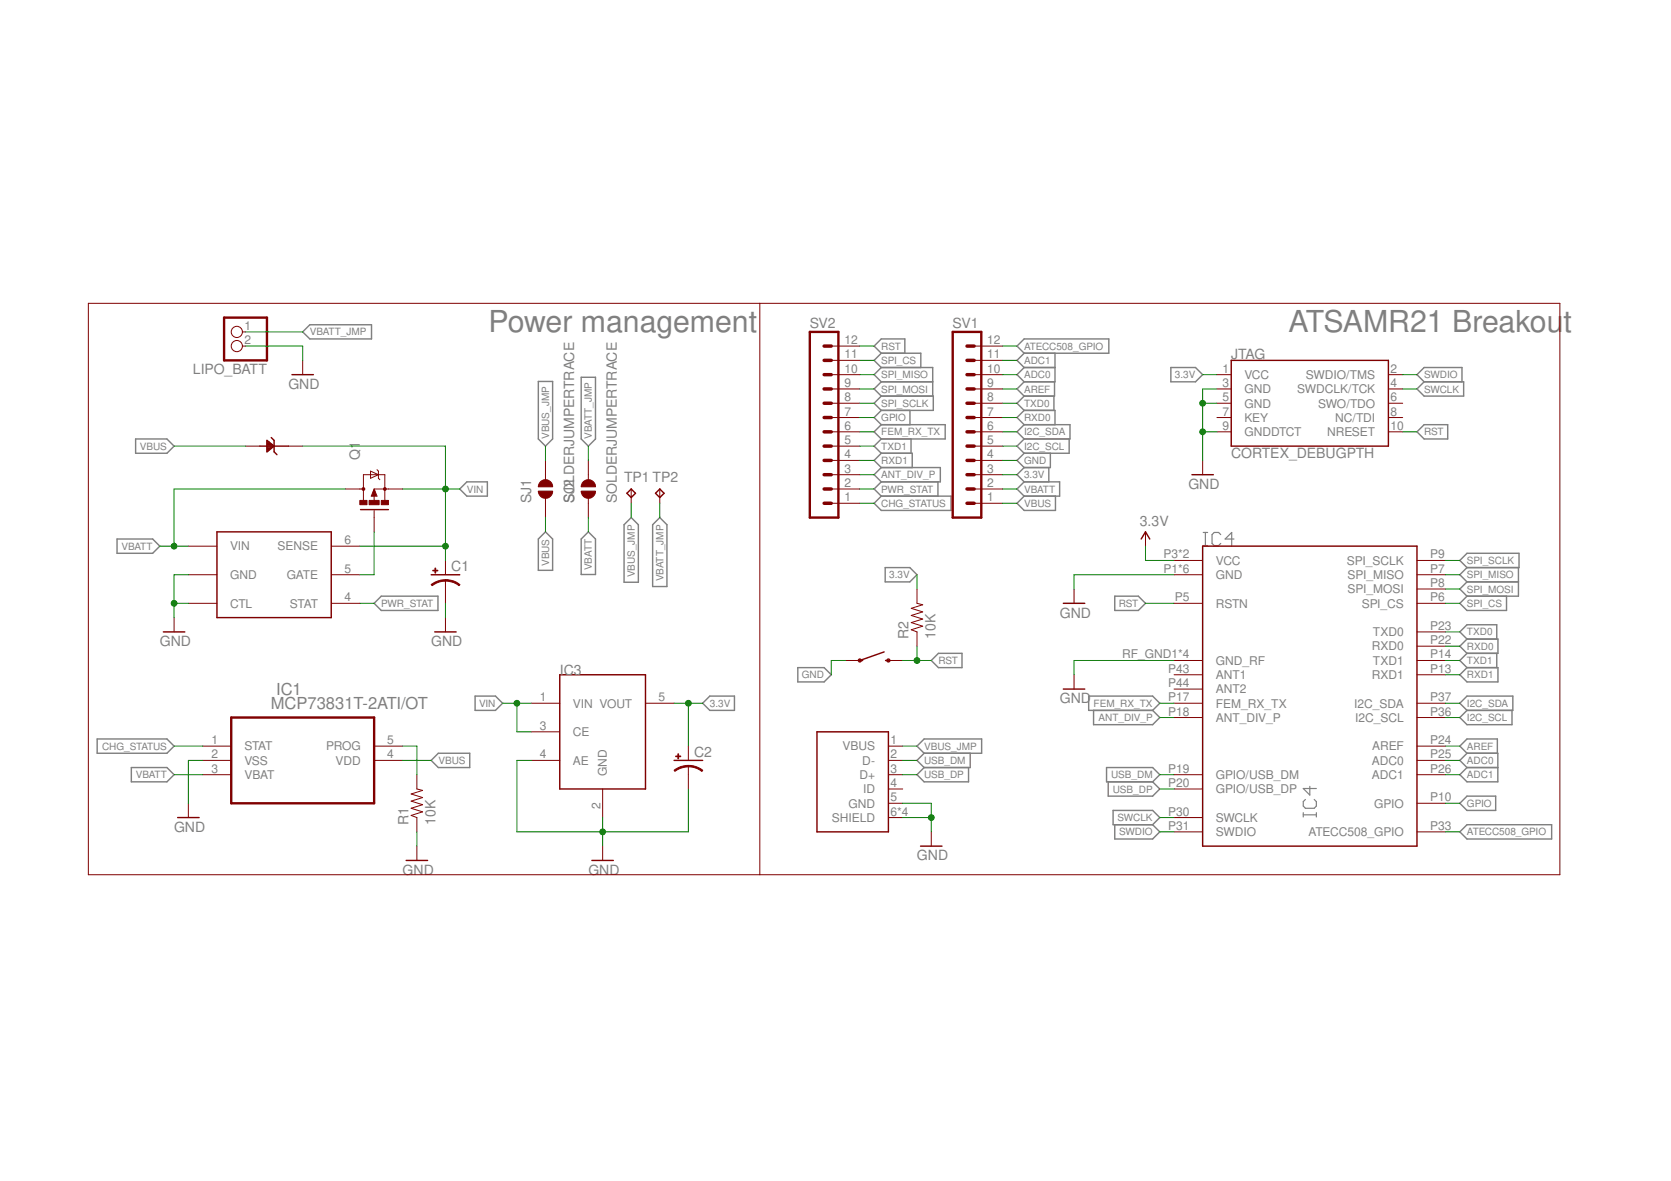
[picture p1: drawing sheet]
<svg xmlns="http://www.w3.org/2000/svg" width="297mm" height="210mm" viewBox="0 0 297 210" stroke-linecap="round" stroke-linejoin="round" font-family="sans-serif">
<path d="M213.9 97h.8M213.9 94.6h.8M214.3 94.6v2.4M217 95l-.4-.4h-.8l-.3 .4v1.6l.3 .4h.8l.4-.4M219.4 95.8h-1.6l1.1-1.2v2.4M232.8 139.8v1.5l-1.1-1.2h2.3M231.7 144.8h2.3M231.7 144.4v.8M232.1 142.1l-.4 .4v.8l.4 .4h1.5l.4-.4v-.8l-.4-.4M234 144.4v.8" fill="none" stroke="#808080" stroke-width=".21"/>
<g fill="none" stroke="#808080" stroke-width=".25">
<path d="M53.8 59l1.3-1.3h10.9v2.5h-10.9zM24.1 78h5.6l1.2 1.3-1.2 1.3h-5.6zM95.7 67.8h2.5v10.2l-1.2 1.3-1.3-1.3zM103.3 67.1h2.6v10.9l-1.3 1.3-1.3-1.3zM156.7 67.9h9.1M156.7 65.3h9.1v5.1M156.7 75.5h11.3v2.5h-11.3M156.7 62.8l-1.3-1.3 1.3-1.3h4.1v2.6M156.7 62.8h7v2.5M156.7 75.5l-1.3 1.3 1.3 1.2M156.7 70.4h9.2v2.5h-9.2M156.7 72.9l-1.3 1.3 1.3 1.3"/>
<path d="M156.7 78l-1.3 1.3 1.3 1.3M156.7 70.4l-1.3 1.3 1.3 1.2M156.7 65.3l-1.3 1.3 1.3 1.3M156.7 67.9l-1.3 1.2 1.3 1.3M156.7 62.8l-1.3 1.3 1.3 1.2M161.8 72.9v2.6M161.9 78v2.6M180.8 61.5l1.3-1.3h15v2.6h-15zM182.1 65.3h5.4M182.1 75.5h8.1v2.5h-8.1M182.1 72.9h5.4v2.6M182.1 62.8l-1.3 1.3 1.3 1.2"/>
<path d="M182.1 65.3l-1.3 1.3 1.3 1.3M182.1 67.9l-1.3 1.2 1.3 1.3M182.1 78l-1.3 1.3 1.3 1.3M182.1 75.5l-1.3 1.3 1.3 1.2M182.1 72.9l-1.3 1.3 1.3 1.3M182.1 70.4l-1.3 1.3 1.3 1.2M187.3 70.4v2.5M187.5 67.9v2.5h-5.4M187.5 62.8v5.1h-5.4M190.1 78v2.6h-8M208.1 65.3h4.4l1.3 1.3-1.3 1.3h-4.4zM251.9 76.8l1.3-1.3h4.1v2.5h-4.1z"/>
<path d="M253.2 67.9h7v2.5h-7l-1.3-1.3zM253.2 67.9l-1.3-1.3 1.3-1.3h6.7v2.6M20.8 95.8h6.3l1.3 1.3-1.3 1.2h-6.3zM83 85.6h3.6v2.6h-3.6l-1.3-1.3zM97 94.5l1.2 1.3v5.6h-2.5v-5.6zM104.6 94.5l1.3 1.3v6.3h-2.6v-6.3zM112.2 92l1.3 1.3v10.2h-2.6v-10.2zM117.3 92l1.3 1.3v10.9h-2.6v-10.9zM156.7 80.6h5.5v2.5M156.7 83.1h10.5v2.5h-10.5M156.7 83.1l-1.3 1.3 1.3 1.2M156.7 88.2h12.4v2.5h-12.4l-1.3-1.2z"/>
<path d="M156.7 80.6l-1.3 1.2 1.3 1.3M156.7 85.6l-1.3 1.3 1.3 1.3M166.7 85.6v2.6M182.1 80.6l-1.3 1.2 1.3 1.3M182.1 83.1l-1.3 1.3 1.3 1.2M182.1 85.6h6.3v2.6h-6.3M182.1 88.2l-1.3 1.3 1.3 1.2h5.5v-2.5M182.1 85.6l-1.3 1.3 1.3 1.3M186.4 83.1v2.5M186.7 80.6v2.5h-4.6M259.5 99.6l1.3-1.3h9.2v2.6h-9.2zM66.5 107.2l1.3-1.2h10.1v2.5h-10.1z"/>
<path d="M141.8 118.7h4.7l1.3 1.2-1.3 1.3h-4.7zM157.4 100.9h4.3l1.3 1.3-1.3 1.2h-4.3zM165.5 117.4l1.3-1.3h4.2v2.6h-4.2zM198.2 106h4.2l1.2 1.2-1.2 1.3h-4.2zM259.5 119.9l1.3-1.2h5.5v2.5h-5.5zM260.8 103.4h9.1M260.8 106l-1.3 1.2 1.3 1.3h7v-2.5M260.8 113.6h5.5v2.5h-5.5M260.8 116.1l-1.3 1.3 1.3 1.3M260.8 113.6l-1.3-1.3 1.3-1.3h5.3v2.6M260.8 113.6l-1.3 1.3 1.3 1.2M260.8 100.9l-1.3 1.3 1.3 1.2"/>
<path d="M260.8 103.4l-1.3 1.3 1.3 1.3M266.1 116.1v2.6M269.9 100.9v5.1h-9.1M17.3 131.3h12.4l1.2 1.3-1.2 1.3h-12.4zM23.3 136.4h6.4l1.2 1.3-1.2 1.3h-6.4zM76.6 135.1l1.3-1.2h5.6v2.5h-5.6zM84.5 123.7h3.6l1.2 1.3-1.2 1.3h-3.6zM124.9 125l1.3-1.3h4.4v2.6h-4.4zM163 132.6l1.3-1.3h10.2v2.6h-10.2zM164.3 133.9l-1.3 1.2 1.3 1.3M164.3 136.4l-1.3 1.3 1.3 1.3h7.9v-2.6M172.5 133.9v2.5h-8.2"/>
<path d="M193.5 123.7h11.4l1.3 1.3-1.3 1.3h-11.4zM194.4 126.3v2.5h10.5l1.3-1.3-1.3-1.2M196.7 136.4h8.2l1.3 1.3-1.3 1.3h-8.2zM197 139v2.5h7.9l1.3-1.3-1.3-1.2M259.5 125l1.3-1.3h8.1v2.6h-8.1zM260.8 126.3l-1.3 1.2 1.3 1.3h8v-2.5M260.8 133.9h5.5v5.1h-5.5l-1.3-1.3 1.3-1.3M260.8 136.4h5.5M260.8 133.9l-1.3 1.2 1.3 1.3M260.8 133.9l-1.3-1.3 1.3-1.3h5.4v2.6M197.9 144h7l1.3 1.3-1.3 1.3h-7zM198.2 146.6v2.5h6.7l1.3-1.3-1.3-1.2"/>
<path d="M259.5 142.8l1.3-1.3h5.1v2.5h-5.1zM260.8 146.6h15v2.5h-15l-1.3-1.3z"/>
</g>
<g fill="none" stroke="#800000" stroke-width=".18">
<path d="M15.7 53.9h261.6v101.6h-261.6zM43.1 59h.5M135.1 53.9v101.6M43.1 61.5h.5M43.6 79.3h2.6M51.3 79.3h2.5M53.8 64.1v2.5M147.8 79.3h5M147.8 76.8h5M147.8 74.2h5M147.8 71.7h5M147.8 69.1h5"/>
<path d="M147.8 66.6h5M147.8 64.1h5M147.8 61.5h5M173.2 79.3h5M173.2 76.8h5M173.2 74.2h5M173.2 71.7h5M173.2 69.1h5M173.2 66.6h5M173.2 64.1h5M173.2 61.5h5M216.3 76.8h2.6"/>
<path d="M216.3 74.2h2.6M216.3 71.7h2.6M216.3 69.1h2.6M216.3 66.6h2.6M246.8 76.8h2.5M246.8 74.2h2.5M246.8 71.7h2.5M246.8 69.1h2.5M246.8 66.6h2.5M33.5 97.1h5.1M58.9 97.1h5.1M61.4 86.9h3.2"/>
<path d="M64.6 88.9v-4.5h3.8v4.5M65.9 83.7l1.4 .7-1.4 .6zM66.5 86.9h5.1M66.5 86.9l.5 1.3h-1zM66.5 88.1v.8M66.5 90.7v3.8M67 83.5l.3 .2v1.3l.2 .3M79.2 99.6v2.6M97 81.8v3.5M97 88.6v3.4M104.6 81.8v3.5M104.6 88.6v3.4"/>
<path d="M112.2 86.9v2.6M117.3 86.9v2.6M147.8 89.5h5M147.8 86.9h5M147.8 84.4h5M147.8 81.8h5M173.2 89.5h5M173.2 86.9h5M173.2 84.4h5M173.2 81.8h5M203.6 94.5v2.6M208.7 99.6h5.1"/>
<path d="M213.8 81.8v2.6M251.9 99.6h5.1M30.9 109.8v2.5M33.5 107.2h5.1M33.5 102.2h5.1M58.9 107.2h5.1M58.9 102.2h5.1M79.2 103.2v4M79.2 109.8v2.5M150.3 117.4h2.5M157.9 117.4h2.6M163 104.7v2.5l1 .3-2 .6 2 .7-2 .6 2 .6-2 .7 2 .6-2 .6 1 .4v2.6"/>
<path d="M190.9 104.7v2.5M190.9 119.9v2.6M208.7 107.2h5.1M208.7 102.2h5.1M208.7 119.9h5.1M208.7 117.4h5.1M251.9 107.2h5.1M251.9 104.7h5.1M251.9 102.2h5.1M251.9 119.9h5.1M251.9 117.4h5.1M251.9 114.9h5.1"/>
<path d="M251.9 112.3h5.1M36 137.7h5.1M36 132.6h5.1M36 135.1h5.1M66.5 132.6h5.1M66.5 135.1h5.1M74.1 137.7v2.5l1 .3-2 .6 2 .7-2 .6 2 .6-2 .7 2 .6-2 .6 1 .4v2.5M94.4 125h5.1M94.4 135.1h5.1M94.4 130.1h5.1M114.7 125h5.1M122.4 132.6v2.5"/>
<path d="M122.4 136.2v4M157.9 137.7h2.6M157.9 132.6h2.6M157.9 135.1h2.6M208.7 125h5.1M208.7 127.5h5.1M208.7 137.7h5.1M208.7 122.5h5.1M251.9 125h5.1M251.9 127.5h5.1M251.9 137.7h5.1M251.9 132.6h5.1"/>
<path d="M251.9 135.1h5.1M33.5 142.8v2.5M74.1 150.4v2.5M107.1 140.2v5.1M107.1 150.4v2.5M157.9 142.8h2.6M157.9 140.2h2.6M157.9 145.3h2.6M165.5 147.8v2.6M208.7 140.2h5.1M208.7 145.3h5.1M208.7 147.8h5.1"/>
<path d="M251.9 142.8h5.1M251.9 147.8h5.1"/>
<circle cx="42.1" cy="59" r=".99"/>
<circle cx="42.1" cy="61.5" r=".99"/>
</g>
<g fill="none" stroke="#800000" stroke-width=".25">
<path d="M46.2 79.3h5.1M47.5 78.3l1.2 1-1.2 1zM47.5 79.9h.4M47.5 79.7h.7M47.5 79.5h1M47.5 79h.9M47.5 78.8h.6M47.5 78.6h.4M47.5 78.4h.1M48.2 77.8l.5 .5v2l.5 .5M51.9 66.6h3.8M218.9 64.1h27.9v15.2h-27.9z"/>
<path d="M38.6 94.5h20.3v15.3h-20.3zM47.5 80.2h.1M64.1 90.6h4.9M111.4 87.7l.8-.8 .8 .8-.8 .7zM116.5 87.7l.8-.8 .7 .8-.7 .7zM202.9 95.8l.7-1.3 .8 1.3M211.9 84.4h3.8M213.8 97.1h38.1v53.3h-38.1zM29 112.3h3.9M76.6 102.2h5.1M77.3 112.3h3.8M99.5 119.9h15.2v20.3h-15.2z"/>
<path d="M157.2 115.9l-4.4 1.5h.6M157.4 117.4h.5M189 107.2h3.8M119.8 135.1h5.1M145.2 130.1h12.7v17.7h-12.7zM189 122.5h3.8M31.6 145.3h3.8M72.2 152.9h3.8M105.2 152.9h3.8M163.6 150.4h3.8"/>
<circle cx="152.8" cy="117.4" r=".25"/>
<circle cx="157.9" cy="117.4" r=".25"/>
</g>
<g fill="none" stroke="#800000" stroke-width=".42">
<path d="M39.8 56.5h7.7v7.6h-7.7zM144 59h5v33h-5zM169.4 59h5v33h-5zM41.1 127.5h25.4v15.3h-25.4z"/>
<circle cx="64.6" cy="86.9" r=".13"/>
<circle cx="68.4" cy="86.9" r=".13"/>
</g>
<g fill="none" stroke="#800000" stroke-width=".61">
<path d="M146.5 79.3h1.3M146.5 71.7h1.3M146.5 74.2h1.3M146.5 76.8h1.3M146.5 66.6h1.3M146.5 69.1h1.3M146.5 61.5h1.3M146.5 64.1h1.3M171.9 79.3h1.3M171.9 71.7h1.3M171.9 74.2h1.3M171.9 76.8h1.3"/>
<path d="M171.9 66.6h1.3M171.9 69.1h1.3M171.9 61.5h1.3M171.9 64.1h1.3M146.5 84.4h1.3M146.5 86.9h1.3M146.5 89.5h1.3M146.5 81.8h1.3M171.9 84.4h1.3M171.9 86.9h1.3M171.9 89.5h1.3M171.9 81.8h1.3"/>
</g>
<path d="M66.5 87.8v.3h-.2l.2-.9 .3 .9" fill="none" stroke="#800000" stroke-width=".32"/>
<g fill="#800000" stroke="#800000" stroke-width=".18">
<path d="M67.8 88.9h1.2v.8h-1.2z"/>
<path d="M64 88.9h1.2v.8h-1.2z"/>
<path d="M65.6 88.9h1.8v.8h-1.8z"/>
<path d="M76.9 101.3h.9v.2h-.9z"/>
<path d="M77.3 101h.1v.9h-.1z"/>
<path d="M120.1 134.4h.9v.1h-.9z"/>
<path d="M120.5 134h.1v.9h-.1z"/>
</g>
<g fill="#800000" stroke="#800000" stroke-width=".18">
<path d="M79.2 103h.3a3.9 3.9 0 0 1 2.3 .9l-.2 .2a3.8 3.8 0 0 0-2.4-.8z" fill-rule="evenodd"/>
<path d="M76.6 103.9l.3-.2a4 4 0 0 1 2.3-.7v.3a3.8 3.8 0 0 0-2.4 .8z" fill-rule="evenodd"/>
<path d="M122.4 136h.2a4.1 4.1 0 0 1 2.3 .9l-.1 .2a3.8 3.8 0 0 0-2.4-.8z" fill-rule="evenodd"/>
<path d="M119.8 136.9l.2-.2a4 4 0 0 1 2.4-.7v.3h-.5a3.8 3.8 0 0 0-1.9 .8z" fill-rule="evenodd"/>
<path d="M96.1 85.6a1.27 1.27 0 0 1 1.4-.2 1.27 1.27 0 0 1 .7 1.1h-2.5l.1-.4z" fill-rule="evenodd"/>
<path d="M95.7 87.3h2.5a1.27 1.27 0 0 1-1.2 1.3 1.27 1.27 0 0 1-1.3-1.3z" fill-rule="evenodd"/>
<path d="M103.7 85.6a1.27 1.27 0 0 1 1.4-.2 1.27 1.27 0 0 1 .8 1.1h-2.6l.1-.4z" fill-rule="evenodd"/>
<path d="M103.3 87.3h2.6a1.27 1.27 0 0 1-1.3 1.3 1.27 1.27 0 0 1-1.3-1.3z" fill-rule="evenodd"/>
</g>
<g fill="none" stroke="#008000" stroke-width=".18">
<path d="M43.6 59h10.2M30.9 79.3h12.7M43.6 61.5h10.2v2.6M53.8 79.3h25.4v20.3M97 79.3v2.5M104.6 79.3v2.5M152.8 61.5h2.6M152.8 76.8h2.6M152.8 69.1h2.6M152.8 71.7h2.6M152.8 66.6h2.6M152.8 79.3h2.6"/>
<path d="M152.8 74.2h2.6M152.8 64.1h2.6M178.2 61.5h2.6M178.2 76.8h2.6M178.2 69.1h2.6M178.2 71.7h2.6M178.2 66.6h2.6M178.2 79.3h2.6M178.2 74.2h2.6M178.2 64.1h2.6M213.8 76.8h2.5M213.8 71.7h2.5"/>
<path d="M213.8 66.6h2.5M216.3 69.1h-2.5v12.7M249.3 76.8h2.6M249.3 69.1h2.6M249.3 66.6h2.6M28.4 97.1h5.1M61.4 86.9h-30.5v10.2M64 97.1h15.2M66.5 94.5v7.7h-2.5M71.6 86.9h10.1M97 92v2.5M104.6 92v2.5"/>
<path d="M112.2 89.5v2.5M117.3 89.5v2.5M152.8 81.8h2.6M152.8 84.4h2.6M152.8 89.5h2.6M152.8 86.9h2.6M178.2 81.8h2.6M178.2 84.4h2.6M178.2 89.5h2.6M178.2 86.9h2.6M203.6 97.1v2.5h5.1M257 99.6h2.5"/>
<path d="M30.9 107.2h2.6M33.5 102.2h-2.6v7.6M64 107.2h2.5M79.2 107.2v2.6M150.3 117.4h-2.5v2.5M160.5 117.4h5M163 102.2v2.5M163 114.9v2.5M203.6 107.2h5.1M208.7 102.2h-17.8v2.5M208.7 117.4h-17.8v2.5M257 102.2h2.5"/>
<path d="M257 117.4h2.5M257 107.2h2.5M257 119.9h2.5M257 114.9h2.5M257 112.3h2.5M257 104.7h2.5M30.9 137.7h5.1M30.9 132.6h5.1M36 135.1h-2.5v7.7M71.6 135.1h5M71.6 132.6h2.5v5.1M89.3 125h5.1"/>
<path d="M91.9 125v5.1h2.5M94.4 135.1h-2.5v12.7h30.5v-7.6M119.8 125h5.1M122.4 125v7.6M160.5 135.1h2.5M160.5 137.7h2.5M160.5 132.6h2.5M206.2 125h2.5M206.2 127.5h2.5M206.2 137.7h2.5M257 135.1h2.5M257 125h2.5"/>
<path d="M257 127.5h2.5M257 137.7h2.5M257 132.6h2.5M74.1 147.8v2.6M107.1 145.3v5.1M160.5 142.8h5v5M160.5 145.3h5M206.2 147.8h2.5M206.2 145.3h2.5M206.2 140.2h2.5M257 147.8h2.5M257 142.8h2.5"/>
</g>
<g fill="#008000" stroke="#008000" stroke-width=".18">
<circle cx="30.9" cy="107.2" r=".51"/>
<circle cx="107.1" cy="147.8" r=".51"/>
<circle cx="213.8" cy="76.8" r=".51"/>
<circle cx="213.8" cy="71.7" r=".51"/>
<circle cx="165.5" cy="145.3" r=".51"/>
<circle cx="122.4" cy="125" r=".51"/>
<circle cx="163" cy="117.4" r=".51"/>
<circle cx="30.9" cy="97.1" r=".51"/>
<circle cx="79.2" cy="86.9" r=".51"/>
<circle cx="79.2" cy="97.1" r=".51"/>
<circle cx="91.9" cy="125" r=".51"/>
</g>
<g font-size="5.4" fill="#808080">
<text x="86.8" y="59">Power management</text>
<text x="229" y="59">ATSAMR21 Breakou</text>
<text x="277.9" y="59">t</text>
</g>
<g font-size="2.9" fill="#808080">
<text x="49.1" y="123.5">IC1</text>
<text x="48.1" y="126">MCP73831T-2ATI/OT</text>
</g>
<g font-size="2.5" fill="#808080">
<text x="144" y="58.2">SV2</text>
<text x="169.3" y="58.2">SV1</text>
<text x="218.9" y="63.8">JTAG</text>
<text x="34.3" y="66.5">LIPO_BATT</text>
<text x="51.3" y="69.1">GND</text>
<text x="64" y="81.8" transform="rotate(-90 64 81.8)">Q1</text>
<text x="218.9" y="81.3">CORTEX_DEBUGPTH</text>
<text x="94.4" y="89.5" transform="rotate(-90 94.4 89.5)">SJ1</text>
<text x="102" y="89.5" transform="rotate(-90 102 89.5)">SOLDERJUMPERTRACE</text>
<text x="102" y="89.5" transform="rotate(-90 102 89.5)">SJ2</text>
<text x="109.7" y="89.5" transform="rotate(-90 109.7 89.5)">SOLDERJUMPERTRACE</text>
<text x="110.9" y="85.6">TP1 TP2</text>
<text x="211.2" y="86.9">GND</text>
<text x="202.6" y="93.5">3.3V</text>
<text x="80.2" y="101.5">C1</text>
<text x="161.5" y="113.6" transform="rotate(-90 161.5 113.6)">R2</text>
<text x="166.3" y="113.6" transform="rotate(-90 166.3 113.6)">10K</text>
<text x="188.4" y="109.8">GND</text>
<text x="28.4" y="114.8">GND</text>
<text x="76.7" y="114.8">GND</text>
<text x="188.4" y="125">GND</text>
<text x="123.4" y="134.5">C2</text>
<text x="30.9" y="147.9">GND</text>
<text x="72.6" y="146.6" transform="rotate(-90 72.6 146.6)">R1</text>
<text x="77.4" y="146.6" transform="rotate(-90 77.4 146.6)">10K</text>
<text x="71.6" y="155.5">GND</text>
<text x="104.6" y="155.5">GND</text>
<text x="163" y="152.9">GND</text>
</g>
<text font-size="2.5" fill="#7f7f7f" x="99.5" y="119.9">IC3</text>
<g font-size="2.1" fill="#808080">
<text x="43.4" y="58.6">1</text>
<text x="43.4" y="61.2">2</text>
<text x="150.1" y="63.7">11</text>
<text x="150.1" y="61.2">12</text>
<text x="175.5" y="63.7">11</text>
<text x="175.5" y="61.2">12</text>
<text x="150.1" y="71.3">8</text>
<text x="150.1" y="68.8">9</text>
<text x="150.1" y="66.2">10</text>
<text x="175.5" y="71.3">8</text>
<text x="175.5" y="68.8">9</text>
<text x="175.5" y="66.2">10</text>
<text x="217.3" y="66.2">1</text>
<text x="217.3" y="68.8">3</text>
<text x="217.3" y="71.3">5</text>
<text x="221.2" y="67.4">VCC</text>
<text x="221.2" y="69.9">GND</text>
<text x="230.6" y="69.9">SWDCLK/TCK</text>
<text x="232.1" y="67.4">SWDIO/TMS</text>
<text x="247.2" y="71.3">6</text>
<text x="247.2" y="68.8">4</text>
<text x="247.2" y="66.2">2</text>
<text x="150.1" y="76.4">6</text>
<text x="150.1" y="73.9">7</text>
<text x="175.5" y="76.4">6</text>
<text x="175.5" y="73.9">7</text>
<text x="217.3" y="73.9">7</text>
<text x="217.3" y="76.4">9</text>
<text x="221.2" y="72.4">GND</text>
<text x="221.2" y="75">KEY</text>
<text x="221.2" y="77.5">GNDDTCT</text>
<text x="234.3" y="72.4">SWO/TDO</text>
<text x="235.9" y="77.5">NRESET</text>
<text x="237.3" y="75">NC/TDI</text>
<text x="247.2" y="76.4">10</text>
<text x="247.2" y="73.9">8</text>
<text x="150.1" y="81.5">4</text>
<text x="150.1" y="78.9">5</text>
<text x="175.5" y="81.5">4</text>
<text x="175.5" y="78.9">5</text>
<text x="150.1" y="89.1">1</text>
<text x="150.1" y="86.6">2</text>
<text x="150.1" y="84">3</text>
<text x="175.5" y="89.1">1</text>
<text x="175.5" y="86.6">2</text>
<text x="175.5" y="84">3</text>
<text x="40.9" y="97.8">VIN</text>
<text x="49.3" y="97.8">SENSE</text>
<text x="61.2" y="101.8">5</text>
<text x="61.2" y="96.7">6</text>
<text x="206.8" y="99.3">P3*2</text>
<text x="206.8" y="101.8">P1*6</text>
<text x="216.1" y="100.4">VCC</text>
<text x="239.4" y="100.4">SPI_SCLK</text>
<text x="254.2" y="101.8">P7</text>
<text x="254.2" y="99.3">P9</text>
<text x="40.9" y="108">CTL</text>
<text x="40.9" y="102.9">GND</text>
<text x="51" y="102.9">GATE</text>
<text x="51.5" y="108">STAT</text>
<text x="61.2" y="106.9">4</text>
<text x="208.8" y="106.9">P5</text>
<text x="216.1" y="108">RSTN</text>
<text x="216.1" y="102.9">GND</text>
<text x="239.6" y="105.4">SPI_MOSI</text>
<text x="239.6" y="102.9">SPI_MISO</text>
<text x="242.1" y="108">SPI_CS</text>
<text x="254.2" y="106.9">P6</text>
<text x="254.2" y="104.3">P8</text>
<text x="244.1" y="113.1">TXD0</text>
<text x="254.2" y="111.9">P23</text>
<text x="199.5" y="117">RF_GND1*4</text>
<text x="207.6" y="119.6">P43</text>
<text x="216.1" y="118.1">GND_RF</text>
<text x="243.9" y="115.6">RXD0</text>
<text x="244.1" y="118.1">TXD1</text>
<text x="254.2" y="119.6">P13</text>
<text x="254.2" y="117">P14</text>
<text x="254.2" y="114.5">P22</text>
<text x="96" y="124.6">1</text>
<text x="101.8" y="125.8">VIN VOUT</text>
<text x="117.1" y="124.6">5</text>
<text x="207.6" y="124.6">P17</text>
<text x="207.6" y="122.1">P44</text>
<text x="216.1" y="125.8">FEM_RX_TX</text>
<text x="216.1" y="120.7">ANT1</text>
<text x="216.1" y="123.2">ANT2</text>
<text x="240.7" y="125.8">I2C_SDA</text>
<text x="243.9" y="120.7">RXD1</text>
<text x="254.2" y="124.6">P37</text>
<text x="96" y="129.7">3</text>
<text x="101.8" y="130.8">CE</text>
<text x="207.6" y="127.2">P18</text>
<text x="216.1" y="128.3">ANT_DIV_P</text>
<text x="240.9" y="128.3">I2C_SCL</text>
<text x="254.2" y="127.2">P36</text>
<text x="37.6" y="132.3">1</text>
<text x="37.6" y="137.3">3</text>
<text x="37.6" y="134.8">2</text>
<text x="43.4" y="133.4">STAT</text>
<text x="43.4" y="135.9">VSS</text>
<text x="58" y="133.4">PROG</text>
<text x="59.7" y="135.9">VDD</text>
<text x="68.8" y="132.3">5</text>
<text x="68.8" y="134.8">4</text>
<text x="96" y="134.8">4</text>
<text x="101.8" y="135.9">AE</text>
<text x="107.9" y="137.9" transform="rotate(-90 107.9 137.9)">GND</text>
<text x="149.8" y="133.4">VBUS</text>
<text x="153.3" y="135.9">D-</text>
<text x="158.3" y="132.3">1</text>
<text x="158.3" y="134.8">2</text>
<text x="158.3" y="137.3">3</text>
<text x="207.6" y="137.3">P19</text>
<text x="243.9" y="135.9">ADC0</text>
<text x="243.9" y="133.4">AREF</text>
<text x="254.2" y="132.3">P24</text>
<text x="254.2" y="134.8">P25</text>
<text x="254.2" y="137.3">P26</text>
<text x="43.4" y="138.5">VBAT</text>
<text x="106.8" y="143.8" transform="rotate(-90 106.8 143.8)">2</text>
<text x="150.8" y="143.5">GND</text>
<text x="152.8" y="138.5">D+</text>
<text x="153.4" y="141">ID</text>
<text x="158.3" y="139.9">4</text>
<text x="158.3" y="142.4">5</text>
<text x="207.6" y="139.9">P20</text>
<text x="216.1" y="138.5">GPIO/USB_DM</text>
<text x="216.1" y="141">GPIO/USB_DP</text>
<text x="243.9" y="138.5">ADC1</text>
<text x="244.3" y="143.5">GPIO</text>
<text x="254.2" y="142.4">P10</text>
<text x="147.9" y="146.1">SHIELD</text>
<text x="158.3" y="145">6*4</text>
<text x="207.6" y="145">P30</text>
<text x="207.6" y="147.5">P31</text>
<text x="216.1" y="146.1">SWCLK</text>
<text x="216.1" y="148.6">SWDIO</text>
<text x="232.6" y="148.6">ATECC508_GPIO</text>
<text x="254.2" y="147.5">P33</text>
</g>
<g font-size="1.8" fill="#808080">
<text x="55.1" y="59.6">VBATT_JMP</text>
<text x="156.6" y="62.2">RST</text>
<text x="156.6" y="64.7">SPI_CS</text>
<text x="182" y="62.2">ATECC508_GPIO</text>
<text x="182" y="64.7">ADC1</text>
<text x="156.6" y="67.2">SPI_MISO</text>
<text x="156.6" y="69.8">SPI_MOSI</text>
<text x="182" y="67.2">ADC0</text>
<text x="182" y="69.8">AREF</text>
<text x="208.9" y="67.2">3.3V</text>
<text x="253.2" y="69.8">SWCLK</text>
<text x="253.2" y="67.2">SWDIO</text>
<text x="156.6" y="77.4">FEM_RX_TX</text>
<text x="156.6" y="74.9">GPIO</text>
<text x="156.6" y="72.3">SPI_SCLK</text>
<text x="182" y="77.4">I2C_SDA</text>
<text x="182" y="74.9">RXD0</text>
<text x="182" y="72.3">TXD0</text>
<text x="253.2" y="77.4">RST</text>
<text x="24.8" y="79.9">VBUS</text>
<text x="97.6" y="78" transform="rotate(-90 97.6 78)">VBUS_JMP</text>
<text x="105.2" y="78" transform="rotate(-90 105.2 78)">VBATT_JMP</text>
<text x="156.6" y="82.5">RXD1</text>
<text x="156.6" y="79.9">TXD1</text>
<text x="182" y="82.5">GND</text>
<text x="182" y="79.9">I2C_SCL</text>
<text x="83" y="87.5">VIN</text>
<text x="156.6" y="85">ANT_DIV_P</text>
<text x="156.6" y="87.5">PWR_STAT</text>
<text x="182" y="85">3.3V</text>
<text x="182" y="87.5">VBATT</text>
<text x="156.6" y="90.1">CHG_STATUS</text>
<text x="182" y="90.1">VBUS</text>
<text x="21.6" y="97.7">VBATT</text>
<text x="97.6" y="100.6" transform="rotate(-90 97.6 100.6)">VBUS</text>
<text x="105.2" y="101.3" transform="rotate(-90 105.2 101.3)">VBATT</text>
<text x="260.8" y="100.2">SPI_SCLK</text>
<text x="67.8" y="107.9">PWR_STAT</text>
<text x="112.8" y="102.6" transform="rotate(-90 112.8 102.6)">VBUS_JMP</text>
<text x="117.9" y="103.3" transform="rotate(-90 117.9 103.3)">VBATT_JMP</text>
<text x="158.1" y="102.8">3.3V</text>
<text x="198.9" y="107.9">RST</text>
<text x="260.8" y="102.8">SPI_MISO</text>
<text x="260.8" y="105.3">SPI_MOSI</text>
<text x="260.8" y="107.9">SPI_CS</text>
<text x="260.8" y="112.9">TXD0</text>
<text x="166.8" y="118">RST</text>
<text x="260.8" y="118">TXD1</text>
<text x="260.8" y="115.5">RXD0</text>
<text x="85.2" y="125.6">VIN</text>
<text x="126.2" y="125.6">3.3V</text>
<text x="142.5" y="120.6">GND</text>
<text x="194.4" y="125.6">FEM_RX_TX</text>
<text x="260.8" y="125.6">I2C_SDA</text>
<text x="260.8" y="120.6">RXD1</text>
<text x="195.3" y="128.2">ANT_DIV_P</text>
<text x="260.8" y="128.2">I2C_SCL</text>
<text x="18.2" y="133.3">CHG_STATUS</text>
<text x="77.9" y="135.8">VBUS</text>
<text x="164.3" y="135.8">USB_DM</text>
<text x="164.3" y="133.3">VBUS_JMP</text>
<text x="260.8" y="135.8">ADC0</text>
<text x="260.8" y="133.3">AREF</text>
<text x="24.1" y="138.3">VBATT</text>
<text x="164.3" y="138.3">USB_DP</text>
<text x="197.5" y="138.3">USB_DM</text>
<text x="197.8" y="140.9">USB_DP</text>
<text x="260.8" y="143.4">GPIO</text>
<text x="260.8" y="138.3">ADC1</text>
<text x="198.7" y="145.9">SWCLK</text>
<text x="198.9" y="148.5">SWDIO</text>
<text x="260.8" y="148.5">ATECC508_GPIO</text>
</g>
</svg>
